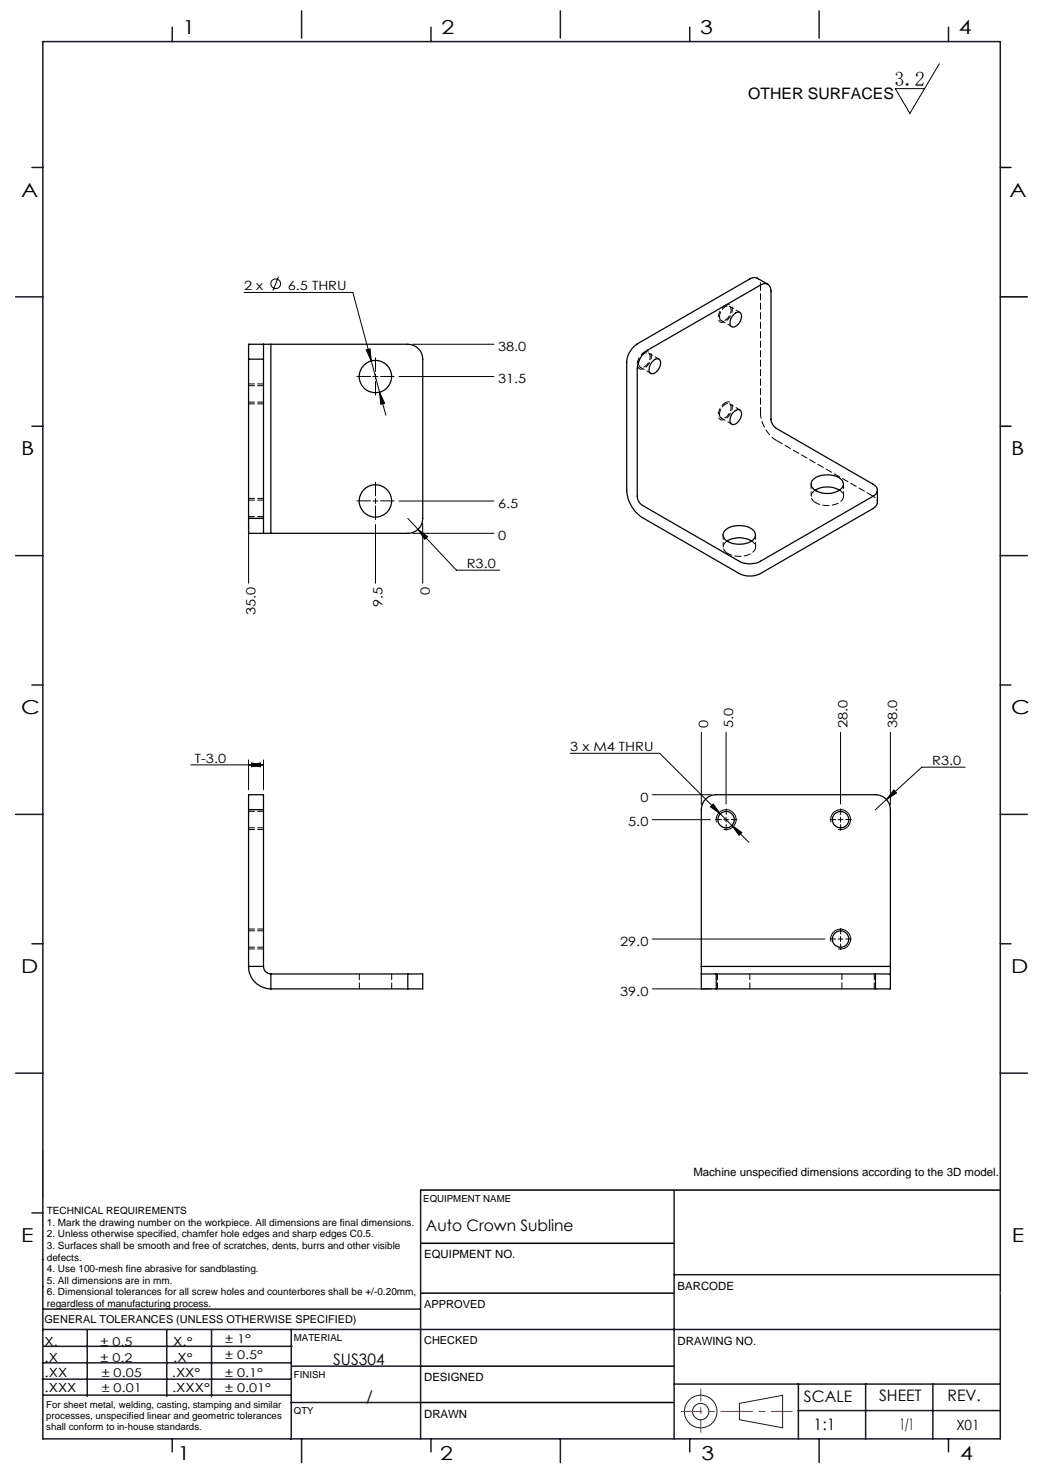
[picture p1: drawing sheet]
<svg xmlns="http://www.w3.org/2000/svg" width="210mm" height="297mm" viewBox="0 0 210 297" stroke-linecap="round" stroke-linejoin="round" font-family="sans-serif">
<g fill="none" stroke="#191924" stroke-width=".2">
<path d="M8.6 231.2v9.4M148.6 282l8.7-1.6v6.5l-8.7-1.6z"/>
<circle cx="140.8" cy="283.7" r="3.3"/>
<circle cx="140.8" cy="283.7" r="1.64"/>
</g>
<path d="M201 33.7h2.2M201 59.7h5.4M201 85.7h2.2M84.5 239.1h116.5M84.6 259.9h50.9M84.6 249.8h50.9M84.6 274.5h50.9M84.5 281.8h51" fill="none" stroke="#000" stroke-width=".3"/>
<path d="M136.9 283.6h22.3" fill="none" stroke="#f00" stroke-width=".2" stroke-dasharray="6.3 1.3 1.3 1.3" stroke-dashoffset="2.2"/>
<path d="M140.8 287.8v-8.7" fill="none" stroke="#f00" stroke-width=".2" stroke-dasharray="6.3 1.3 1.3 1.3" stroke-dashoffset="3.9"/>
<g fill="none" stroke="#191924" stroke-width=".3">
<path d="M8.6 8.4h192.4v280.7h-192.4zM34.6 5.5v2.9M60.6 2.2v5.5M86.6 5.5v2.9M112.6 2.2v5.5M138.6 5.5v2.9M164.6 2.2v5.5M190.6 5.5v2.9M6.4 33.7h2.2M3.1 59.7h5.5M6.4 85.7h2.2M3.1 111.7h5.5"/>
<path d="M201 111.7h5.4M6.4 137.7h2.2M201 137.7h2.2M3.1 163.7h5.5M201 163.7h5.4M6.4 189.6h2.2M201 189.6h2.2M3.1 215.6h5.5M201 215.6h5.4M84.5 239.1v50M135.5 239.1v50M6.4 243.7h2.2"/>
<path d="M8.5 253.1h.1M8.6 258.5h.1M135.5 256.1h65.5M8.5 277.1h49.9M8.5 273.9h49.9M8.6 267.2h192.4M8.6 263.1h75.9M8.8 270.5h49.9M17.5 267.2v13.4M33.5 267.2v13.4M42.5 267.2v13.4M58.5 267.2v22"/>
<path d="M58.6 274.5h26M135.5 278.1h65.5M160.4 278v11.1M174 278v11.1M187.5 278v11.1M8.8 280.3h49.7M34.6 289.1v2.6M58.5 281.8h26M60.6 289.1v4.8M86.6 289.1v2.6M112.6 289.1v4.8M138.6 289.1v2.6"/>
<path d="M160.4 283.5h40.5M164.6 289.1v4.8M190.6 289.1v2.6"/>
</g>
<path d="M201 259.9h.1" fill="none" stroke="#c0c0c0" stroke-width=".2"/>
<g fill="none" stroke="#000" stroke-width=".2">
<path d="M188.8 12.8l-6 10-2.9-5h5.9M49 58.8h21.9l3.7 13.7M56 55.6l-1.1 2.8M73.6 70.3l.8-.2 .2 2.4zM74.6 72.5l1.7 6.3M74.9 75.7h1.1M75.5 75.2v1M76.3 78.8l1 2.2-.8 .2zM76.3 78.8l1.2 4.6M80.2 75.7h19.1M82.9 69.2h16.4M50 105.2v12"/>
<path d="M74.9 100.7h1.1M75.5 100.2v1M75.5 105.4v11.8M80.2 100.7h19.1M82 104.2l2 2.2M82.9 107.2h16.4M84 106.4l1.9 1.4-.6 .6zM84 106.4l7.7 8.2h8.7M84.9 105.2v12M38.3 153.7h14.7M50 153.7l2.4-.4v.8zM50 152.7v6"/>
<path d="M50.6 153.3l2.4 .4-2.4 .4zM53 152.7v6M114.6 151.4h18l12.1 12.1M131.1 159.7h11.8M140.9 147.1v14.6M145.9 147.1v14.5M168.9 147.1v14.5M178.9 147.1v14.6M179.6 158.7l.6 .6-2.1 1.4zM194 154.2h-8.8l-9.3 8.5M131.1 164.7h11.7M142.8 162.1l.5-.5 1.4 1.9z"/>
<path d="M144 165.2a1.99 1.99 0 0 1 1.8-2.5 1.99 1.99 0 0 1 2.1 2.2 1.99 1.99 0 0 1-2.5 1.7M144.7 163.5l2.4 2.4M145.4 164.7h1M145.9 164.2v1M147.1 165.9l2 1.4-.6 .5zM147.1 165.9l3.4 3.4M167 165.2a1.99 1.99 0 0 1 1.8-2.5 1.99 1.99 0 0 1 2.1 2.2 1.99 1.99 0 0 1-2.5 1.7M168.4 164.7h1M168.9 164.2v1M131.1 188.7h34.7M131.1 198.7h11.8M167 189.2a1.99 1.99 0 0 1 1.8-2.5 1.99 1.99 0 0 1 2.1 2.2 1.99 1.99 0 0 1-2.5 1.7"/>
<path d="M168.4 188.7h1M168.9 188.2v1"/>
<circle cx="55.4" cy="57" r=".98"/>
</g>
<path d="M129.5 70.7a2.56 2.56 0 0 0-1.1 3.3 1.38 1.38 0 0 0 1.8-.7 1.93 1.93 0 0 0 .2-2.7l-.4-.1-.5 .2M145.8 61.3a2.56 2.56 0 0 0-1.2 3.3 1.38 1.38 0 0 0 1.9-.7 1.93 1.93 0 0 0 .2-2.7h-.4l-.5 .1M145.8 80.9a2.56 2.56 0 0 0-1.2 3.3 1.38 1.38 0 0 0 1.9-.7 1.93 1.93 0 0 0 .2-2.7h-.4l-.5 .1" fill="none" stroke="#000" stroke-width=".2" stroke-dasharray="1.3 .6" stroke-dashoffset=".4" stroke-linecap="butt"/>
<g fill="none" stroke="#000" stroke-width=".2" stroke-dasharray="15.2 1.3 1.3 1.3">
<path d="M74.5 75.7h-2.8M75.5 74.7v-2.8M75.5 76.7v2.7M76.5 75.7h2.7M75.5 99.7v-2.8M74.5 100.7h-2.8M75.5 101.7v2.7M76.5 100.7h2.7M144.9 164.7h-1.1M145.9 163.7v-1.2M145.9 165.7v1.1M146.9 164.7h1.2"/>
<path d="M167.9 164.7h-1.1M168.9 163.7v-1.2M168.9 165.7v1.1M169.9 164.7h1.2M167.9 188.7h-1.1M168.9 187.7v-1.2M168.9 189.7v1.1M169.9 188.7h1.2"/>
</g>
<g fill="none" stroke="#000" stroke-width=".2" stroke-dasharray="1.3 .6" stroke-dashoffset=".1">
<path d="M53 77.2h-3M53 77.5h-3M50 81.2h3M50 80.8h3M50 104.2h3M50 103.8h3M53 100.2h-3M53 100.5h-3M50 166.7h3M50 166.3h3M53 162.7h-3M53 163h-3"/>
<path d="M50 190.7h3M50 190.3h3M53 186.7h-3M53 187h-3M72.2 195.7v3M78.7 198.7v-3M144.2 195.7v3M150.7 198.7v-3M169.2 195.7v3M175.7 198.7v-3"/>
</g>
<path d="M50 153.7l2.4-.4v.8zM50.6 153.3l2.4 .4-2.4 .4zM76.3 78.8l.2 2.4 .8-.2zM73.6 70.3l1 2.2-.2-2.4zM84 106.4l1.3 2 .6-.6zM147.1 165.9l1.4 1.9 .6-.5zM142.8 162.1l1.9 1.4-1.4-1.9zM179.6 158.7l-1.5 2 2.1-1.4z" fill="#000"/>
<g fill="none" stroke="#000" stroke-width=".25">
<path d="M154.3 57.1l-2.4-1.3-.9 .1-22.9 13.2a4.8 4.8 0 0 0-2.2 3.7v25.7a7.1 7.1 0 0 0 3.2 5.5l19.5 11.2a4.9 4.9 0 0 0 4.2 0l23-13.2 .5-.8v-2.7M50 72.2v32M50 72.2h3M53 69.2v3M53 69.2h-3v3M53 69.2h1.4M53 72.2v32M54.4 69.2h27.6a3 3 0 0 1 2.9 3v32a3 3 0 0 1-2.9 3h-27.6M54.4 69.2v38M129.2 71.2l1-.9 22.6-13a1.28 1.28 0 0 1 1.5-.2 1.28 1.28 0 0 1 .6 1.4v25.7a2.49 2.49 0 0 0 1.1 1.9l19.4 11.2a1.28 1.28 0 0 1 .9 1.2 1.28 1.28 0 0 1-.9 1.2l-22.6 13.1a4.6 4.6 0 0 1-4.2 0l-19.5-11.2a2.33 2.33 0 0 1-1-1.9v-25.7l.2-1.2zM131.1 72.6a.86 .86 0 0 1 .9-.5 .86 .86 0 0 1 .8 .6 2.08 2.08 0 0 1-2 2.4 1.33 1.33 0 0 1-.1-1.9zM147.4 63.2a.86 .86 0 0 1 .8-.5 .86 .86 0 0 1 .8 .7 2.08 2.08 0 0 1-1.9 2.3 1.69 1.69 0 0 1 .3-2.5z"/>
<path d="M147.4 82.8l.2-.2a.8 .8 0 0 1 1.1-.2 .8 .8 0 0 1 .3 1.1 1.87 1.87 0 0 1-1.9 1.8 1.33 1.33 0 0 1-.1-1.9zM163.4 96.4a4.6 4.6 0 0 1 5.9 .2 1.5 1.5 0 0 1-1.1 2.2 4.5 4.5 0 0 1-5-.9l-.2-.5a1.06 1.06 0 0 1 .4-1zM163.8 98.5a4.8 4.8 0 0 1 4.9 0M50 104.2v3h3M50 104.2h3M53 104.2v3M53 107.2h1.4M145.7 106.6a4.5 4.5 0 0 1 5.9 .2 1.54 1.54 0 0 1-1.1 2.2 4.7 4.7 0 0 1-5-.8l-.2-.9zM146.1 108.7a4.8 4.8 0 0 1 4.9 0M50 162.7v-3h3v3M50 162.7h3M50 162.7v31.5"/>
<path d="M53 162.7v31.5M50 194.2a4.5 4.5 0 0 0 4.4 4.5M50 194.2h3M53 194.2a1.51 1.51 0 0 0 1.4 1.5M54.4 195.7v3M54.4 195.7h27.6M54.4 198.7h27.6M82 195.7h2.9v3h-2.9M82 195.7v3M140.9 195.7v3h3M140.9 195.7h3M140.9 194.2v1.5"/>
<path d="M140.9 194.2v-31.5a3 3 0 0 1 3-3h32a3 3 0 0 1 3 3v31.5M140.9 194.2h38M143.9 195.7h32M143.9 198.7h32M143.9 195.7v3M175.9 195.7h3M175.9 195.7v3M178.9 195.7v3h-3M178.9 194.2v1.5"/>
<circle cx="75.4" cy="75.7" r="3.2"/>
<circle cx="75.4" cy="100.7" r="3.3"/>
<circle cx="145.9" cy="164.7" r="1.66"/>
<circle cx="168.9" cy="164.7" r="1.66"/>
<circle cx="168.9" cy="188.7" r="1.66"/>
</g>
<path d="M128.3 73a2.14 2.14 0 0 1 1.9-2.1 1.58 1.58 0 0 1-.2 2.4 .88 .88 0 0 1-.8 .6 .88 .88 0 0 1-.9-.6v-.3M144.6 63.6a2.14 2.14 0 0 1 1.9-2.1 1.58 1.58 0 0 1-.2 2.4 .88 .88 0 0 1-.9 .6 .88 .88 0 0 1-.8-.6v-.3M144.6 83.2a2.14 2.14 0 0 1 1.9-2.1 1.58 1.58 0 0 1-.2 2.4 .88 .88 0 0 1-.9 .6 .88 .88 0 0 1-.8-.6v-.3" fill="none" stroke="#000" stroke-width=".2" stroke-dasharray="1.3 .6" stroke-dashoffset=".3"/>
<path d="M128.7 73.8l2.1 1.2M132.4 72.2l-2.1-1.3M144.9 64.4l2.2 1.2M148.7 62.8l-2.1-1.3M144.9 84l2.2 1.2M148.7 82.4l-2.1-1.3M163 97.3v2.4M169.5 99.7v-2.4M145.3 107.5v2.4M146.3 111.2a4.6 4.6 0 0 0 5.3-.6 1.33 1.33 0 0 0-.6-1.9M151.8 109.9v-2.4M164 101a4.6 4.6 0 0 0 5.3-.6 1.33 1.33 0 0 0-.6-1.9" fill="none" stroke="#000" stroke-width=".2" stroke-dasharray="1.3 .6" stroke-dashoffset=".4"/>
<path d="M163.8 98.5a1.37 1.37 0 0 0-.8 1.3 1.37 1.37 0 0 0 1 1.2M146.1 108.7a1.37 1.37 0 0 0-.8 1.3 1.37 1.37 0 0 0 1 1.2" fill="none" stroke="#000" stroke-width=".2" stroke-dasharray="1.3 .6"/>
<path d="M152.2 55.9l.4 .4 .2 1M175.5 99.7l.7 .7 .1 .5" fill="none" stroke="#000" stroke-width=".2" stroke-dasharray="1.3 .6" stroke-dashoffset=".8"/>
<path d="M152.8 57.3v25.7M152.8 83a7 7 0 0 0 3.2 5.5" fill="none" stroke="#000" stroke-width=".2" stroke-dasharray="1.3 .6" stroke-dashoffset=".2"/>
<path d="M156 88.5l19.5 11.2" fill="none" stroke="#000" stroke-width=".2" stroke-dasharray="1.3 .6" stroke-dashoffset="-.1"/>
<text font-size="4.1" x="179.8" y="17.2">3.2</text>
<g font-size="3.9">
<text x="36.7" y="6.9">1</text>
<text x="88.7" y="6.9">2</text>
<text x="140.7" y="6.9">3</text>
<text x="192.7" y="6.9">4</text>
<text x="4.2" y="39.5">A</text>
<text x="202.9" y="39.5">A</text>
<text x="4.2" y="91.5">B</text>
<text x="203.2" y="91.5">B</text>
<text x="4.2" y="143.5">C</text>
<text x="203.2" y="143.5">C</text>
<text x="4.2" y="195.5">D</text>
<text x="203.2" y="195.5">D</text>
<text x="4.2" y="249.6">E</text>
<text x="203.3" y="249.6">E</text>
<text x="35.7" y="293.4">1</text>
<text x="88.4" y="293.4">2</text>
<text x="141" y="293.4">3</text>
<text x="193" y="293.4">4</text>
</g>
<g font-size="3.2">
<text x="150.4" y="20">OTHER SURFACES</text>
<text x="85.6" y="247.3">Auto Crown Subline</text>
<text x="67" y="274.2">SUS304</text>
<text x="73.6" y="281.8">/</text>
<text x="161.6" y="281.7">SCALE</text>
<text x="176.7" y="281.5">SHEET</text>
<text x="190.4" y="281.5">REV.</text>
<text x="163.5" y="287.4">1:1</text>
<text x="180.8" y="287.4">1/1</text>
</g>
<text font-size="2.8" x="192.2" y="287.3">X01</text>
<g font-size="2.6">
<text x="49.1" y="58.4">2 x</text>
<text x="57.8" y="58.4">6.5 THRU</text>
<text x="100.1" y="70.5">38.0</text>
<text x="100.1" y="77">31.5</text>
<text x="100.1" y="102">6.5</text>
<text x="100.1" y="108.5">0</text>
<text x="86.3" y="119.6" transform="rotate(-90 86.3 119.6)">0</text>
<text x="93.8" y="114.2">R3.0</text>
<text x="51.3" y="123.7" transform="rotate(-90 51.3 123.7)">35.0</text>
<text x="76.8" y="122.1" transform="rotate(-90 76.8 122.1)">9.5</text>
<text x="142.3" y="146.3" transform="rotate(-90 142.3 146.3)">0</text>
<text x="147.3" y="146.3" transform="rotate(-90 147.3 146.3)">5.0</text>
<text x="170.3" y="146.3" transform="rotate(-90 170.3 146.3)">28.0</text>
<text x="180.3" y="146.3" transform="rotate(-90 180.3 146.3)">38.0</text>
<text x="39.2" y="153.3">T-3.0</text>
<text x="114.6" y="151">3 x M4 THRU</text>
<text x="187.3" y="153.8">R3.0</text>
<text x="128.7" y="161.1">0</text>
<text x="126.2" y="166.1">5.0</text>
<text x="124.6" y="190.1">29.0</text>
<text x="124.6" y="200.1">39.0</text>
</g>
<g font-size="2.5">
<text x="8.9" y="273.6">.X</text>
<text x="8.9" y="270.4">X.</text>
<text x="34.8" y="273.7">.X°</text>
<text x="34.8" y="270.5">X.°</text>
<text x="9" y="276.7">.XX</text>
<text x="9" y="279.7">.XXX</text>
<text x="34.5" y="276.7">.XX°</text>
<text x="34.6" y="279.8">.XXX°</text>
</g>
<g font-size="2.4">
<text x="45.2" y="270">± 1°</text>
<text x="20.2" y="270.4">± 0.5</text>
<text x="20.2" y="273.7">± 0.2</text>
<text x="45.2" y="273.2">± 0.5°</text>
<text x="20.4" y="279.7">± 0.01</text>
<text x="20.4" y="276.7">± 0.05</text>
<text x="45.2" y="276.7">± 0.1°</text>
<text x="45.2" y="279.7">± 0.01°</text>
</g>
<g font-size="2.3">
<text x="139.3" y="236.4">Machine unspecified dimensions according to the 3D model.</text>
<text x="85.2" y="252.9">EQUIPMENT NO.</text>
<text x="136.2" y="259.2">BARCODE</text>
<text x="136.2" y="270.2">DRAWING NO.</text>
<text x="85.2" y="277.6">DESIGNED</text>
<text x="85.2" y="284.9">DRAWN</text>
</g>
<g font-size="2.2">
<text x="85.2" y="262.8">APPROVED</text>
<text x="8.9" y="265.9">GENERAL TOLERANCES (UNLESS OTHERWISE SPECIFIED)</text>
<text x="85.2" y="270.1">CHECKED</text>
</g>
<g font-size="2">
<text x="9.4" y="244">TECHNICAL REQUIREMENTS</text>
<text x="9.4" y="246.3">1. Mark the drawing number on the workpiece. All dimensions are final dimensions.</text>
<text x="9.4" y="248.6">2. Unless otherwise specified, chamfer hole edges and sharp edges C0.5.</text>
<text x="9.4" y="251">3. Surfaces shall be smooth and free of scratches, dents, burrs and other visible</text>
<text x="9.4" y="253.3">defects.</text>
<text x="9.4" y="255.6">4. Use 100-mesh fine abrasive for sandblasting.</text>
<text x="9.4" y="258">5. All dimensions are in mm.</text>
<text x="9.4" y="260.3">6. Dimensional tolerances for all screw holes and counterbores shall be +/-0.20mm,</text>
<text x="9.4" y="262.6">regardless of manufacturing process.</text>
</g>
<g font-size="1.9">
<text x="85.1" y="241.5">EQUIPMENT NAME</text>
<text x="59.1" y="269.5">MATERIAL</text>
<text x="59.1" y="276.9">FINISH</text>
<text x="9.3" y="282.9">For sheet metal, welding, casting, stamping and similar</text>
<text x="9.3" y="285.2">processes, unspecified linear and geometric tolerances</text>
<text x="9.3" y="287.4">shall conform to in-house standards.</text>
<text x="59.1" y="284.2">QTY</text>
</g>
</svg>
